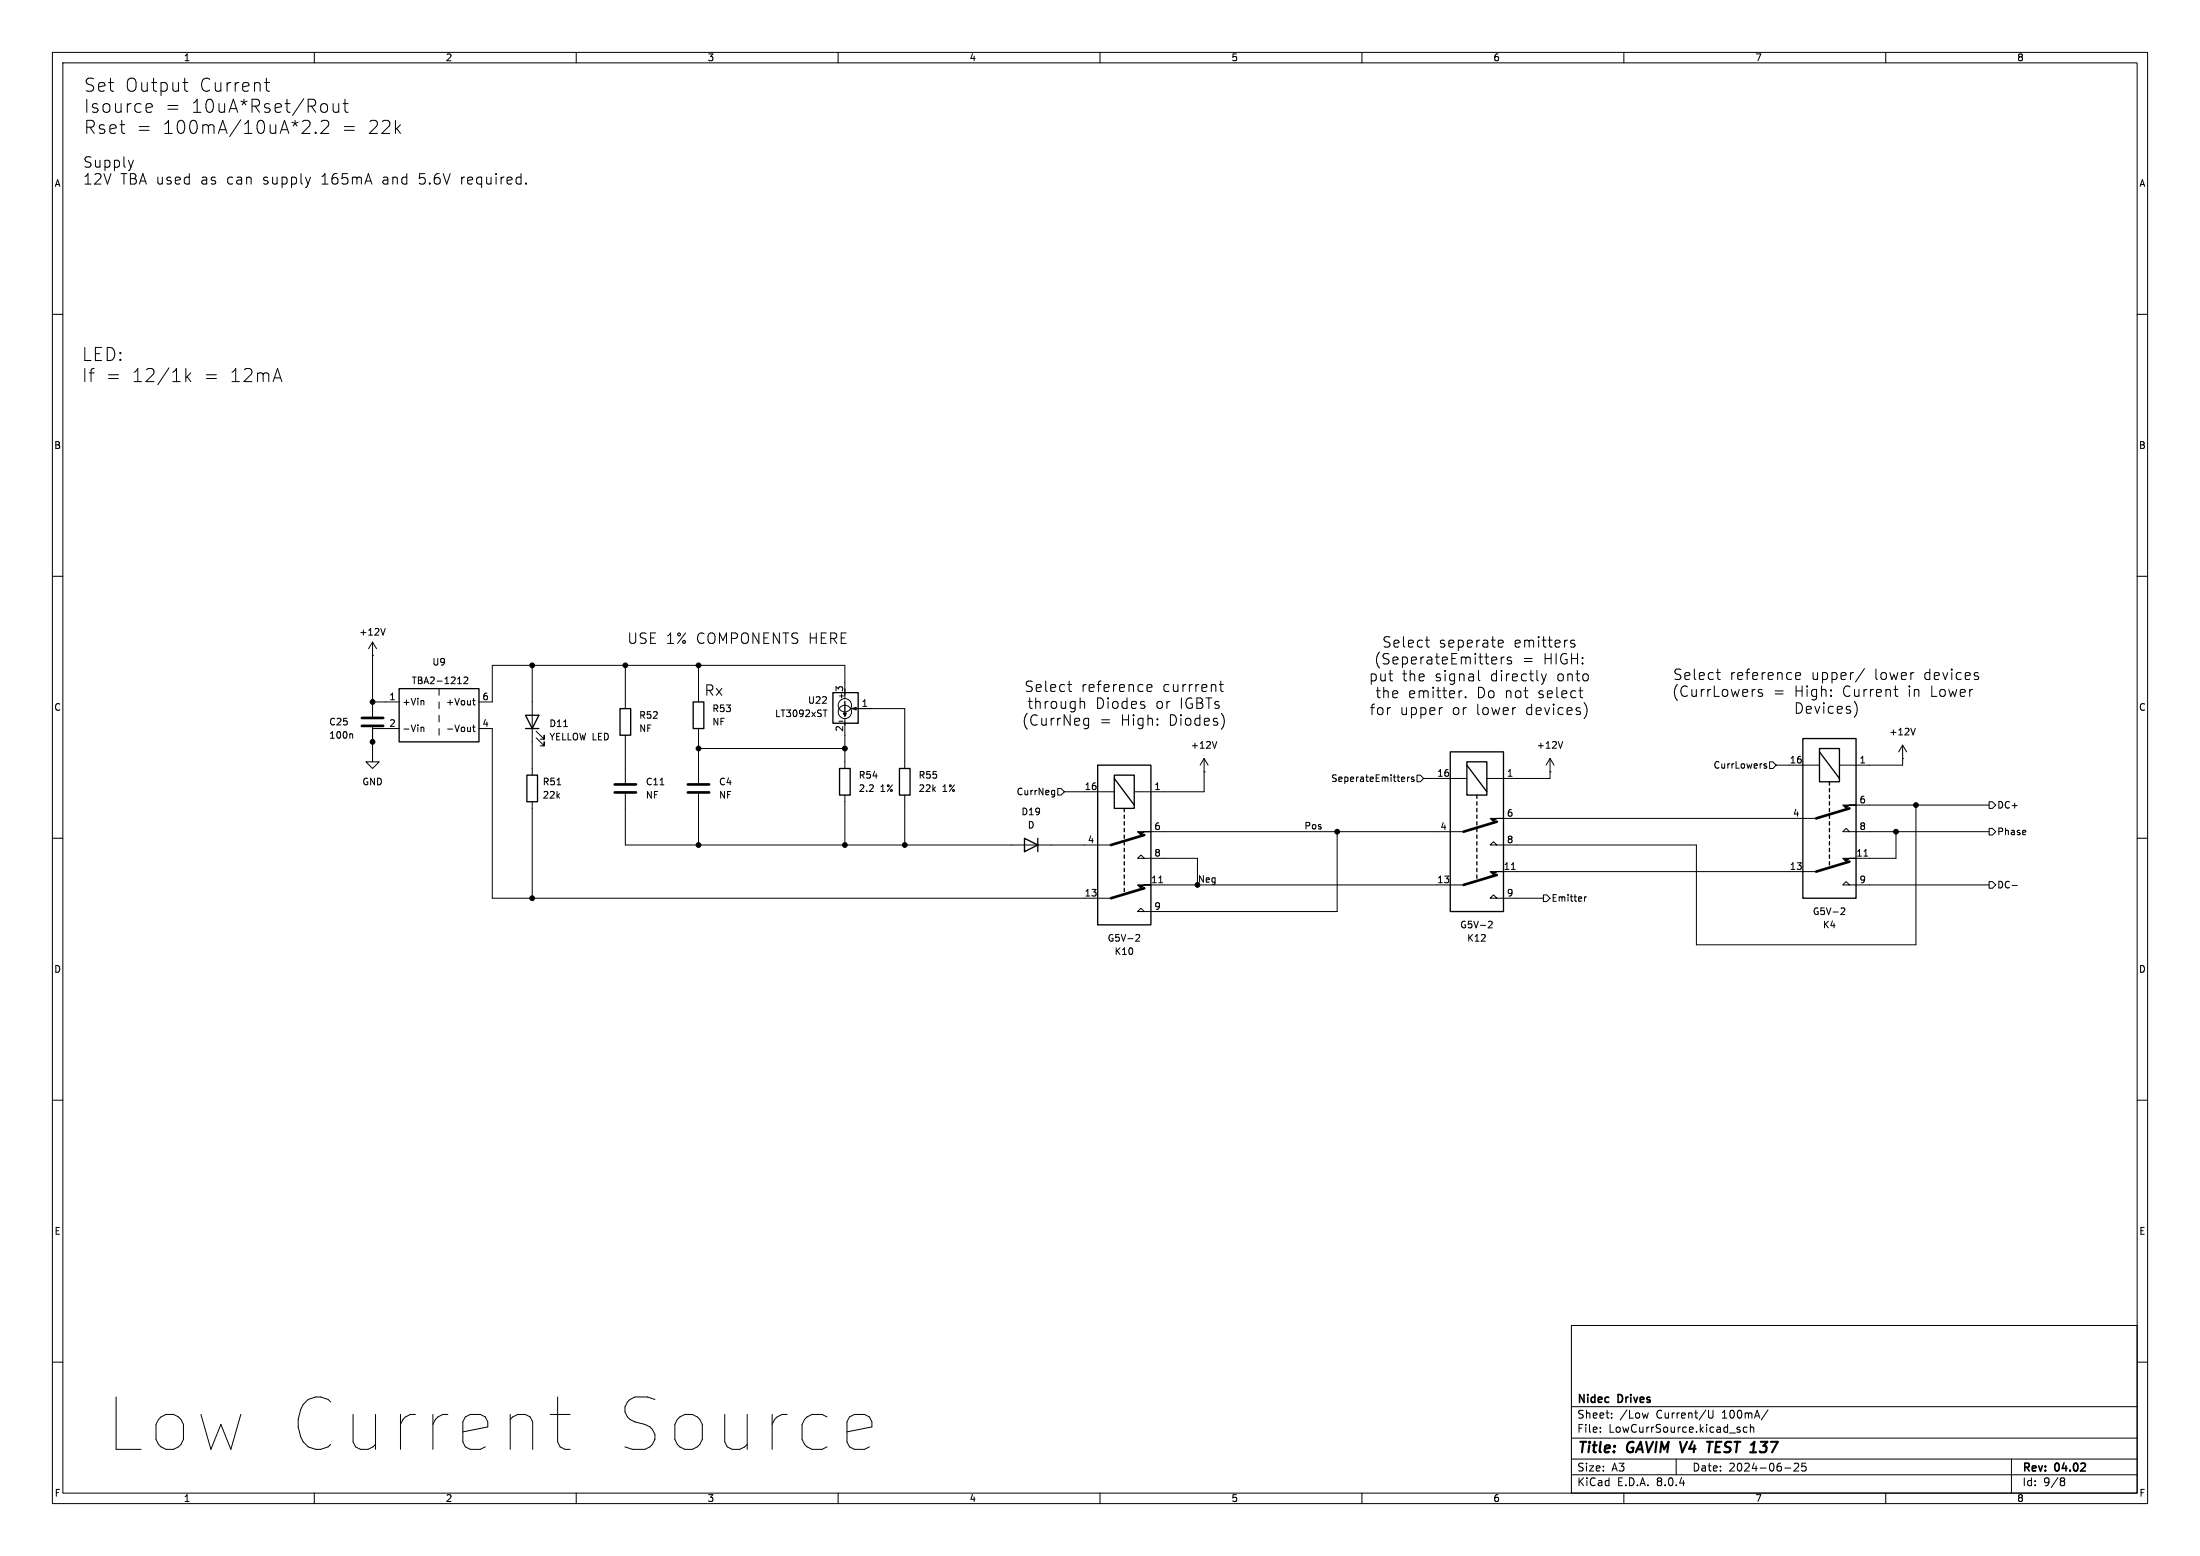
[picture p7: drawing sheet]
<svg xmlns="http://www.w3.org/2000/svg" width="420mm" height="297mm" viewBox="0 0 420 297" stroke-linecap="round" stroke-linejoin="round" font-family="sans-serif">
<g fill="none" stroke="#000" stroke-width=".19">
<path d="M10 10h400v277h-400zM12 12h396v273h-396zM28.2 19.8l.8 .1 .1 .5-1.2 .2M34.9 15.8h1M35.3 17.1l.1 .2 .5 .1M50.5 15.8h1M50.9 14.9v2.2l.1 .2 .5 .1M60 10v2M62.3 19.9l.2 .4v.7l-.2 .3M63.6 19.8v1.3l.1 .2a.68 .68 0 0 0 1-.1M64.7 19.8v1.6M65.5 19.8h1"/>
<path d="M65.9 18.9v2.2l.1 .2 .5 .1M110 10v2M160 10v2M210 10v2M260 10v2M310 10v2M360 10v2M25.5 30.6l-.5 1.3M29 21.3l-.8 .1M58.7 23a.68 .68 0 0 1 .4 1l-1.5 1.5h1.6M59.3 33.8l-.5 1.3M60.3 25.2l.1 .2-.1 .1"/>
<path d="M60.3 25.2l-.2 .2 .2 .1M60.3 25.2v.3M61.7 23l-.4 .2M62.3 23a.68 .68 0 0 1 .3 1l-1.4 1.5h1.6M100.4 34.9v.2M10 60h2M408 60h2M35.5 70.3v2.5M35.7 71.9l.7 .9M36.4 71.2l-.9 .9M53 70.3l.8 2.5M10 110h2"/>
<path d="M73.5 120l-.4 1.2M408 110h2M71.1 125.1h.1M71.1 138.8v6.6h1.3l-1.3 1.3-1.3-1.3h1.3M71.1 122.6l-.7 1.2M71.1 122.6v14.2M71.1 122.6l.8 1.2M71.1 134h5.1M71.1 139.1h5.1M80.4 138.9l.2-.1 .3 .1v.7M80.4 138.8v.8M80.7 133.7l.2 .2v.7"/>
<path d="M83.8 131.4v1.3M83.8 134v1.3M83.8 136.5v1.3M83.8 139.1v1.2M87.4 130.5h.7M88.6 129.4l.5-.2 .2 .4-.8 .9h.8M90.2 138.8h.5M90.2 133.7h.5M90.4 133.3v1.1l.3 .2M90.4 138.4v1.1l.3 .1M91.4 139.1h2.6v32.4h118.1M101.6 127v21"/>
<path d="M102.4 139.6l1.5 1.5v-.8v.8h-.8M107.6 138.7h.7M119.4 127v8.3M133.3 127v7M133.3 139.1v10.4M157.2 135.5h.7M160.1 137.7h.8M160.3 132.8h.7M160.7 132.5v.7M161.3 133.4v-6.4h-67.3v7h-2.6M161.3 137.2v9.5M162.6 135.3l.8-.3v.5z"/>
<path d="M162.6 135.3h10.1v11.4M203.8 130.7h.8M204.1 131.7l.1 .2 .4 .1M206.3 134h.7l.1 1.2M207.2 137.1l.6 .1M207.8 137.1v1.6a.54 .54 0 0 1-.6 .4M207.8 138.3l-.6 .1M219 131.3l.9-.2-.1-.3-.6-.1-.2 .2 .1 1h.7M232.8 130.7h.7M233.1 130v1.7l.1 .2 .3 .1M233.4 136.5l.1 .2a2.38 2.38 0 0 1-.1 2.1M272.1 122.2h.8"/>
<path d="M272.4 123.2l.1 .2 .4 .1M275.2 135.1h.2M279.1 131.8l-.4 .1M279.8 133l.1 .1-.1 .1M279.8 133v.2M282.3 128v1.7l.2 .3M285.4 125.4l.2 .1 .1 .4-.9 .2M285.6 126.6l-.2 .1M286.3 122.2l.6 .1 .1 .4-1 .2M286.6 125.4v1.3M286.9 123.4l-.6 .1M287.2 125.4l-.4 .1-.2 .3"/>
<path d="M288.5 125.5l-.5-.1-.3 .3 .1 .3 .7 .2v.4h-.8M294.3 128.6l.4 1.4M294.7 130l-.3 .5M295.2 128.6l-.5 1.4M300.6 122.3l-.5-.1-.3 .3 .1 .3 .7 .2v.4h-.8M301.4 131.8h.8M301.8 133.1l.4 .1M302.4 134.1a2.29 2.29 0 0 1 0 3.1M327.6 128.4h.8M327.9 129.4l.1 .2 .4 .1M336.4 131.7l-.5-.1-.3 .3 .1 .3 .7 .2 .1 .1-.1 .3h-.8M342.8 129l.9-.1-.1-.4-.5-.1-.3 .3 .1 .9h.7"/>
<path d="M354.1 134a2.32 2.32 0 0 1-.1 2.9M355.9 127.6l-1.7 2.6M361.6 131.6h.7M361.8 132.6l.1 .2 .4 .1M365.6 139l-.4 1.3M377.5 129l.2 .3-.1 .3-.1 .1M377.5 128.4l.1 .1M10 160h2M67.1 140.1l.2 .1v.7M101.6 153v18.5M102.4 140.8l1.5 1.6v-.8v.8h-.8M106.3 149.8h.8"/>
<path d="M119.4 140.3v9.2M119.4 151.5v9.8h92.7M126 149.8h.7M133.3 151.5v9.8M133.3 142.9h28M161.3 151.8v9.5M172.7 151.8v9.5M201 150.9h.3M201.3 150.9v1l-.2 .2M201.3 151.6l-.3 .1M201.9 150.5h.7l.6 .6-.6 .7h-.7zM203.2 151.1h9.5"/>
<path d="M219.7 158.8h59.7M229.9 147.3h.1M229.9 144.8v6.3h-13.4M229.9 144.8l-.8 1.3M229.9 144.8l.7 1.3M232.3 141.5l-.4 1.3M255.3 158.8v15.2h-38.1l.6-.6 .6 .6M268.7 148.3v.9M269.1 148.3l-.4 .3M269.9 148.4l-.3-.1-.2 .2 .1 .2 .4 .1v.3h-.5M270.5 148h.6l.7 .6-.7 .6h-.6zM271.8 148.6h8.2"/>
<path d="M287 156.2h59.7M295.9 147.3h.1M295.9 144.8l-.8 1.3M295.9 144.8v3.8h-12.1M295.9 144.8l.8 1.3M298.3 141.5l-.4 1.3M337.2 145.8h-.3l-.2 .2 .1 .1 .4 .2v.3h-.5M337.8 145.4h.7l.6 .7-.6 .6h-.7zM339.1 146.1h8.2M353.1 158.8l-.7-.7-.6 .7h27.9M354.3 153.7h25.4M361.9 158.8v5h-7.6"/>
<path d="M363.2 144.8h.1M363.2 142.2l-.7 1.3M363.2 142.2v3.9h-12M363.2 142.2l.8 1.3M365.8 153.7v26.6h-42v-19h-39.3l.6-.6 .6 .6M379.7 153h.7l.6 .7-.6 .6h-.7zM379.7 158.1h.7l.6 .7-.6 .6h-.7zM408 160h2M216.9 178.4h.4l.3 .3-.8 .9h.8M218.4 163.8l-.6-.6-.6 .6h11.4v5.1M219.7 168.9h59.7M221.2 168.5h.7"/>
<path d="M284.2 175.9l.4-.1 .3 .4-.8 .9h.8M285.7 171.5l-.6-.7-.6 .7h10.1M287 166.4h59.7M288.5 166h.8M294.6 170.8h.7l.6 .7-.6 .6h-.7zM302.5 171.2v.8M302.9 171.2l-.4 .2M351.5 173.4l.4-.1 .3 .4-.8 .9h.8M353.1 168.9l-.7-.6-.6 .6h27.9M355.8 163.4h.8M379.7 168.3h.7l.6 .6-.6 .6h-.7zM384.1 169h1"/>
<path d="M10 210h2M408 210h2M10 260h2M300 253h108v32h-108zM408 260h2M105 270h3.8M106.5 266.6v8.6l.4 1 1 .4h.9M162.2 270.5l.9-.5h1.9l1 .5 .5 .9v1l-4.8 .9M162.2 276.2l.9 .4h1.9l1-.4M300 278.5h108M300 274.5h108M300 268.5h108"/>
<path d="M305.5 273.2v.2M305.5 272.5v.1M307.7 270.5v.2M307.7 269.8v.1M314.7 269.7l-.3 1-.3-.7M320 278.5v3M326.2 269.2v1.2l.2 .3h.3l.3-.3v-1.2M332 272.9l.2 .2-.2 .3M332 272.4l.2 .1M333.5 272.5l-.4-.1-.3 .3 .1 .6h.6M334.2 272.5l.2-.1 .3 .1 .1 .9M334.2 271.9v1.5"/>
<path d="M337.5 269.1l-1.3 1.9M342.5 279.4l.6-.1 .2 .1 .1 .3-1 1.1h1M344.7 279.3h-.7l-.1 .7 .3-.1h.5l.1 .2-.1 .5-.2 .2-.6-.2M384 278.5v6.5M60 285v2M110 285v2M160 285v2M210 285v2M260 285v2M300 281.5h108M310 285v2M340.7 280.2h1.2"/>
<path d="M360 285v2M393.6 282.1h.3l.3 .3-.3 .3M393.6 282.7h.3M393.9 282.7l.2 .2 .1 .4-.3 .3h-.3"/>
<circle cx="161.3" cy="134.6" r="1.27"/>
<circle cx="161.3" cy="135.9" r="1.27"/>
</g>
<path d="M325.9 275.2h1.1M326.4 275.2l-.2 2" fill="none" stroke="#000" stroke-width=".4"/>
<g fill="none" stroke="#000" stroke-width=".25">
<path d="M76.2 131.4h15.2v10.2h-15.2zM100.3 136.5h2.6l-1.3 2.6zM100.3 139.1h2.6M118.4 135.3h2v5h-2zM132.3 134h2.1v5.1h-2.1zM159 132.2h4.8v5.8h-4.8zM161 136.1h.5l-.2 .6zM161.3 133.9v2.8M100.6 148h2v5h-2zM160.3 146.7h2v5.1h-2zM171.7 146.7h2v5.1h-2zM209.5 146.1h10.2v30.4h-10.2z"/>
<path d="M212.7 148h3.8v6.3h-3.8zM212.7 148.6l3.8 5.1M214.6 154.3v.6M214.6 155.6v.6M214.6 156.8v.7M214.6 158.1v.7M214.6 159.4v.6M276.9 143.5h10.1v30.5h-10.1zM280 145.4h3.8v6.4h-3.8zM280 146.1l3.8 5M281.9 151.8v.6M281.9 153v.7"/>
<path d="M281.9 154.3v.6M281.9 155.6v.6M281.9 156.8v.7M281.9 158.1v.7M281.9 159.4v.6M344.2 141h10.1v30.5h-10.1zM347.3 142.9h3.9v6.3h-3.9zM347.3 143.5l3.9 5.1M349.2 149.2v.7M349.2 150.5v.6M349.2 151.8v.6M349.2 153v.7"/>
<path d="M349.2 154.3v.6M349.2 155.6v.6M349.2 156.8v.7M349.2 158.1v.7M349.2 159.4v.6M195.6 160l2.5 1.3-2.5 1.3zM198.1 160v2.6M214.6 160.7v.6M214.6 161.9v.7M214.6 163.2v.6M214.6 164.5v.6M214.6 165.7v.7"/>
<path d="M214.6 167v.6M214.6 168.3v.6M214.6 169.5v.7M281.9 160.7v.6M281.9 161.9v.7M281.9 163.2v.6M281.9 164.5v.6M281.9 165.7v.7M281.9 167v.6M349.2 160.7v.6M349.2 161.9v.7M349.2 163.2v.6"/>
<path d="M349.2 164.5v.6"/>
</g>
<path d="M69.1 138.6h4.1M69.1 137h4.1M117.3 151.3h4.1M117.3 149.7h4.1M131.3 151.3h4.1M131.3 149.7h4.1M218.4 159.4l-6.3 1.9M285.7 156.8l-6.3 2M353.1 154.3l-6.4 1.9M218.4 169.5l-6.3 2M285.7 167l-6.3 1.9M353.1 164.5l-6.4 1.9" fill="none" stroke="#000" stroke-width=".51"/>
<g fill="#000" stroke="#000" stroke-width=".19">
<path d="M217.2 158.8h2.5h-1.3l-.6 .6zM284.5 156.2h2.5h-1.3l-.6 .6zM351.8 153.7h2.5h-1.2l-.7 .6zM217.2 168.9h2.5h-1.3l-.6 .6zM284.5 166.4h2.5h-1.3l-.6 .6zM351.8 163.8h2.5h-1.2l-.7 .7z"/>
<circle cx="71.1" cy="134" r=".46"/>
<circle cx="101.6" cy="127" r=".46"/>
<circle cx="119.4" cy="127" r=".46"/>
<circle cx="133.3" cy="127" r=".46"/>
<circle cx="71.1" cy="141.6" r=".46"/>
<circle cx="133.3" cy="142.9" r=".46"/>
<circle cx="161.3" cy="142.9" r=".46"/>
<circle cx="255.3" cy="158.8" r=".46"/>
<circle cx="361.9" cy="158.8" r=".46"/>
<circle cx="365.8" cy="153.7" r=".46"/>
<circle cx="101.6" cy="171.5" r=".46"/>
<circle cx="133.3" cy="161.3" r=".46"/>
<circle cx="161.3" cy="161.3" r=".46"/>
<circle cx="172.7" cy="161.3" r=".46"/>
</g>
<g font-size="13.9">
<text x="19.7" y="277.9">Low Current</text>
<text x="114.2" y="277.9">Source</text>
</g>
<g font-size="3.5">
<text x="15.9" y="17.7">Set</text>
<text x="23.7" y="17.7">Output</text>
<text x="37.8" y="17.7">Current</text>
<text x="15.9" y="21.8">Isource</text>
<text x="31.3" y="21.8">=</text>
<text x="36.3" y="21.8">10uA*Rset/Rout</text>
<text x="15.9" y="25.8">Rset</text>
<text x="25.8" y="25.8">=</text>
<text x="30.8" y="25.8">100mA/10uA*2.2</text>
<text x="64.9" y="25.8">=</text>
<text x="69.9" y="25.8">22k</text>
<text x="15.5" y="69.1">LED:</text>
<text x="15.5" y="73.2">If</text>
<text x="20" y="73.2">=</text>
<text x="24.9" y="73.2">12/1k</text>
<text x="38.6" y="73.2">=</text>
<text x="43.5" y="73.2">12mA</text>
</g>
<g font-size="2.8">
<text x="15.7" y="32.2">Supply</text>
<text x="15.7" y="35.4">12V</text>
<text x="22.9" y="35.4">TBA used</text>
<text x="38.2" y="35.4">as</text>
<text x="43.2" y="35.4">can</text>
<text x="50.1" y="35.4">supply</text>
<text x="61.3" y="35.4">165mA</text>
<text x="73" y="35.4">and</text>
<text x="80" y="35.4">5.6V</text>
<text x="88.1" y="35.4">required.</text>
<text x="119.6" y="123.1">USE 1% COMPONENTS HERE</text>
<text x="263.8" y="123.8">Select</text>
<text x="274.6" y="123.8">seperate</text>
<text x="289" y="123.8">emitters</text>
<text x="261.3" y="130.2">put</text>
<text x="262.3" y="127">(SeperateEmitters</text>
<text x="267.6" y="130.2">the</text>
<text x="273.9" y="130.2">signal</text>
<text x="284.5" y="130.2">directly</text>
<text x="290.5" y="127">=</text>
<text x="294.6" y="127">HIGH:</text>
<text x="297.2" y="130.2">onto</text>
<text x="319.3" y="130">Select</text>
<text x="330.2" y="130">reference</text>
<text x="345.7" y="130">upper/</text>
<text x="357.8" y="130">lower</text>
<text x="367.3" y="130">devices</text>
<text x="134.4" y="133">Rx</text>
<text x="195.5" y="132.2">Select</text>
<text x="196.1" y="135.5">through</text>
<text x="206.3" y="132.2">reference</text>
<text x="209.1" y="135.5">Diodes</text>
<text x="220.6" y="135.5">or</text>
<text x="221.9" y="132.2">currrent</text>
<text x="225.2" y="135.5">IGBTs</text>
<text x="261.4" y="136.7">for</text>
<text x="262.5" y="133.4">the</text>
<text x="267.2" y="136.7">upper</text>
<text x="268.8" y="133.4">emitter.</text>
<text x="277.2" y="136.7">or</text>
<text x="281.8" y="136.7">lower</text>
<text x="281.9" y="133.4">Do not</text>
<text x="291.3" y="136.7">devices)</text>
<text x="293.6" y="133.4">select</text>
<text x="319.1" y="133.2">(CurrLowers</text>
<text x="338.4" y="133.2">=</text>
<text x="342.4" y="136.4">Devices)</text>
<text x="342.5" y="133.2">High:</text>
<text x="351.7" y="133.2">Current</text>
<text x="364.2" y="133.2">in</text>
<text x="368.6" y="133.2">Lower</text>
<text x="195" y="138.7">(CurrNeg</text>
<text x="209.8" y="138.7">=</text>
<text x="213.9" y="138.7">High:</text>
<text x="223.1" y="138.7">Diodes)</text>
<text x="301" y="277.9">Title:</text>
<text x="310.6" y="277.9">GAVIM V4</text>
<text x="327.6" y="277.9">TEST 137</text>
</g>
<g font-size="2.1">
<text x="301" y="268.2">Nidec</text>
<text x="308.9" y="268.2">Drives</text>
<text x="301" y="273.7">File:</text>
<text x="301" y="271">Sheet:</text>
<text x="307.1" y="273.7">LowCurrSource.kicad_sch</text>
<text x="309.2" y="271">/Low</text>
<text x="316.2" y="271">Current/U</text>
<text x="328.9" y="271">100mA/</text>
<text x="301" y="281.1">Size:</text>
<text x="307.6" y="281.1">A3</text>
<text x="323" y="281.1">Date:</text>
<text x="330" y="281.1">2024-06-25</text>
<text x="386" y="281.3">Rev:</text>
<text x="392.4" y="281.3">04.02</text>
<text x="301" y="283.9">KiCad</text>
<text x="308.7" y="283.9">E.D.A.</text>
<text x="316.3" y="283.9">8.0.4</text>
<text x="386" y="283.9">Id:</text>
<text x="390.1" y="283.9">9/8</text>
</g>
<g font-size="1.8">
<text x="35" y="11.9">1</text>
<text x="85" y="11.9">2</text>
<text x="135" y="11.9">3</text>
<text x="185" y="11.9">4</text>
<text x="235" y="11.9">5</text>
<text x="285" y="11.9">6</text>
<text x="335" y="11.9">7</text>
<text x="385" y="11.9">8</text>
<text x="10.3" y="35.9">A</text>
<text x="408.3" y="35.9">A</text>
<text x="10.3" y="85.9">B</text>
<text x="408.2" y="85.9">B</text>
<text x="68.5" y="121.5">+12V</text>
<text x="78.5" y="130.8">TBA2-1212</text>
<text x="82.4" y="127.2">U9</text>
<text x="10.3" y="135.9">C</text>
<text x="74.2" y="133.7">1</text>
<text x="76.7" y="134.8">+Vin</text>
<text x="85" y="134.8">+Vout</text>
<text x="92" y="133.7">6</text>
<text x="121.9" y="137.4">R52</text>
<text x="135.9" y="136.1">R53</text>
<text x="147.9" y="137.1">LT3092xST</text>
<text x="154.2" y="134.5">U22</text>
<text x="161" y="132.2" transform="rotate(-90 161 132.2)">3</text>
<text x="164.4" y="135">1</text>
<text x="408.2" y="135.9">C</text>
<text x="62.7" y="141.2">100n</text>
<text x="62.7" y="138.7">C25</text>
<text x="74.2" y="138.8">2</text>
<text x="76.7" y="139.9">-Vin</text>
<text x="85" y="139.9">-Vout</text>
<text x="92" y="138.8">4</text>
<text x="104.8" y="139">D11</text>
<text x="104.8" y="141.5">YELLOW LED</text>
<text x="121.9" y="139.9">NF</text>
<text x="135.9" y="138.7">NF</text>
<text x="161" y="139.8" transform="rotate(-90 161 139.8)">2</text>
<text x="227.2" y="143.1">+12V</text>
<text x="293.3" y="143.1">+12V</text>
<text x="360.6" y="140.6">+12V</text>
<text x="163.8" y="148.8">R54</text>
<text x="175.3" y="148.8">R55</text>
<text x="254" y="149.5">SeperateEmitters</text>
<text x="274.3" y="148.3">16</text>
<text x="287.6" y="148.3">1</text>
<text x="327" y="146.9">CurrLowers</text>
<text x="341.6" y="145.8">16</text>
<text x="354.9" y="145.8">1</text>
<text x="69.1" y="150.1">GND</text>
<text x="103.5" y="152.6">22k</text>
<text x="103.5" y="150.1">R51</text>
<text x="123.2" y="152.6">NF</text>
<text x="123.2" y="150.1">C11</text>
<text x="137.2" y="150.1">C4</text>
<text x="137.2" y="152.6">NF</text>
<text x="163.8" y="151.4">2.2</text>
<text x="168" y="151.4">1%</text>
<text x="175.3" y="151.4">22k</text>
<text x="179.9" y="151.4">1%</text>
<text x="194" y="152">CurrNeg</text>
<text x="194.9" y="155.8">D19</text>
<text x="207" y="150.9">16</text>
<text x="220.3" y="150.9">1</text>
<text x="287.6" y="156">6</text>
<text x="342.2" y="156">4</text>
<text x="354.9" y="153.4">6</text>
<text x="381.2" y="154.5">DC+</text>
<text x="196.1" y="158.3">D</text>
<text x="207.6" y="161">4</text>
<text x="220.3" y="158.5">6</text>
<text x="248.9" y="158.4">Pos</text>
<text x="274.9" y="158.5">4</text>
<text x="287.6" y="161">8</text>
<text x="354.9" y="158.5">8</text>
<text x="381.2" y="159.6">Phase</text>
<text x="220.3" y="163.6">8</text>
<text x="287" y="166.1">11</text>
<text x="341.6" y="166.1">13</text>
<text x="354.3" y="163.6">11</text>
<text x="207" y="171.2">13</text>
<text x="219.7" y="168.7">11</text>
<text x="220.3" y="173.7">9</text>
<text x="228.6" y="168.6">Neg</text>
<text x="274.3" y="168.7">13</text>
<text x="287.6" y="171.2">9</text>
<text x="296.1" y="172.3">Emitter</text>
<text x="354.9" y="168.7">9</text>
<text x="381.2" y="169.8">DC-</text>
<text x="211.4" y="179.9">G5V-2</text>
<text x="278.7" y="177.4">G5V-2</text>
<text x="280" y="179.9">K12</text>
<text x="346" y="174.9">G5V-2</text>
<text x="347.9" y="177.4">K4</text>
<text x="10.3" y="185.9">D</text>
<text x="212.7" y="182.5">K10</text>
<text x="408.2" y="185.9">D</text>
<text x="10.3" y="235.9">E</text>
<text x="408.3" y="235.9">E</text>
<text x="10.3" y="285.9">F</text>
<text x="35" y="286.9">1</text>
<text x="85" y="286.9">2</text>
<text x="135" y="286.9">3</text>
<text x="185" y="286.9">4</text>
<text x="235" y="286.9">5</text>
<text x="285" y="286.9">6</text>
<text x="335" y="286.9">7</text>
<text x="385" y="286.9">8</text>
<text x="408.3" y="285.9">F</text>
</g>
</svg>
